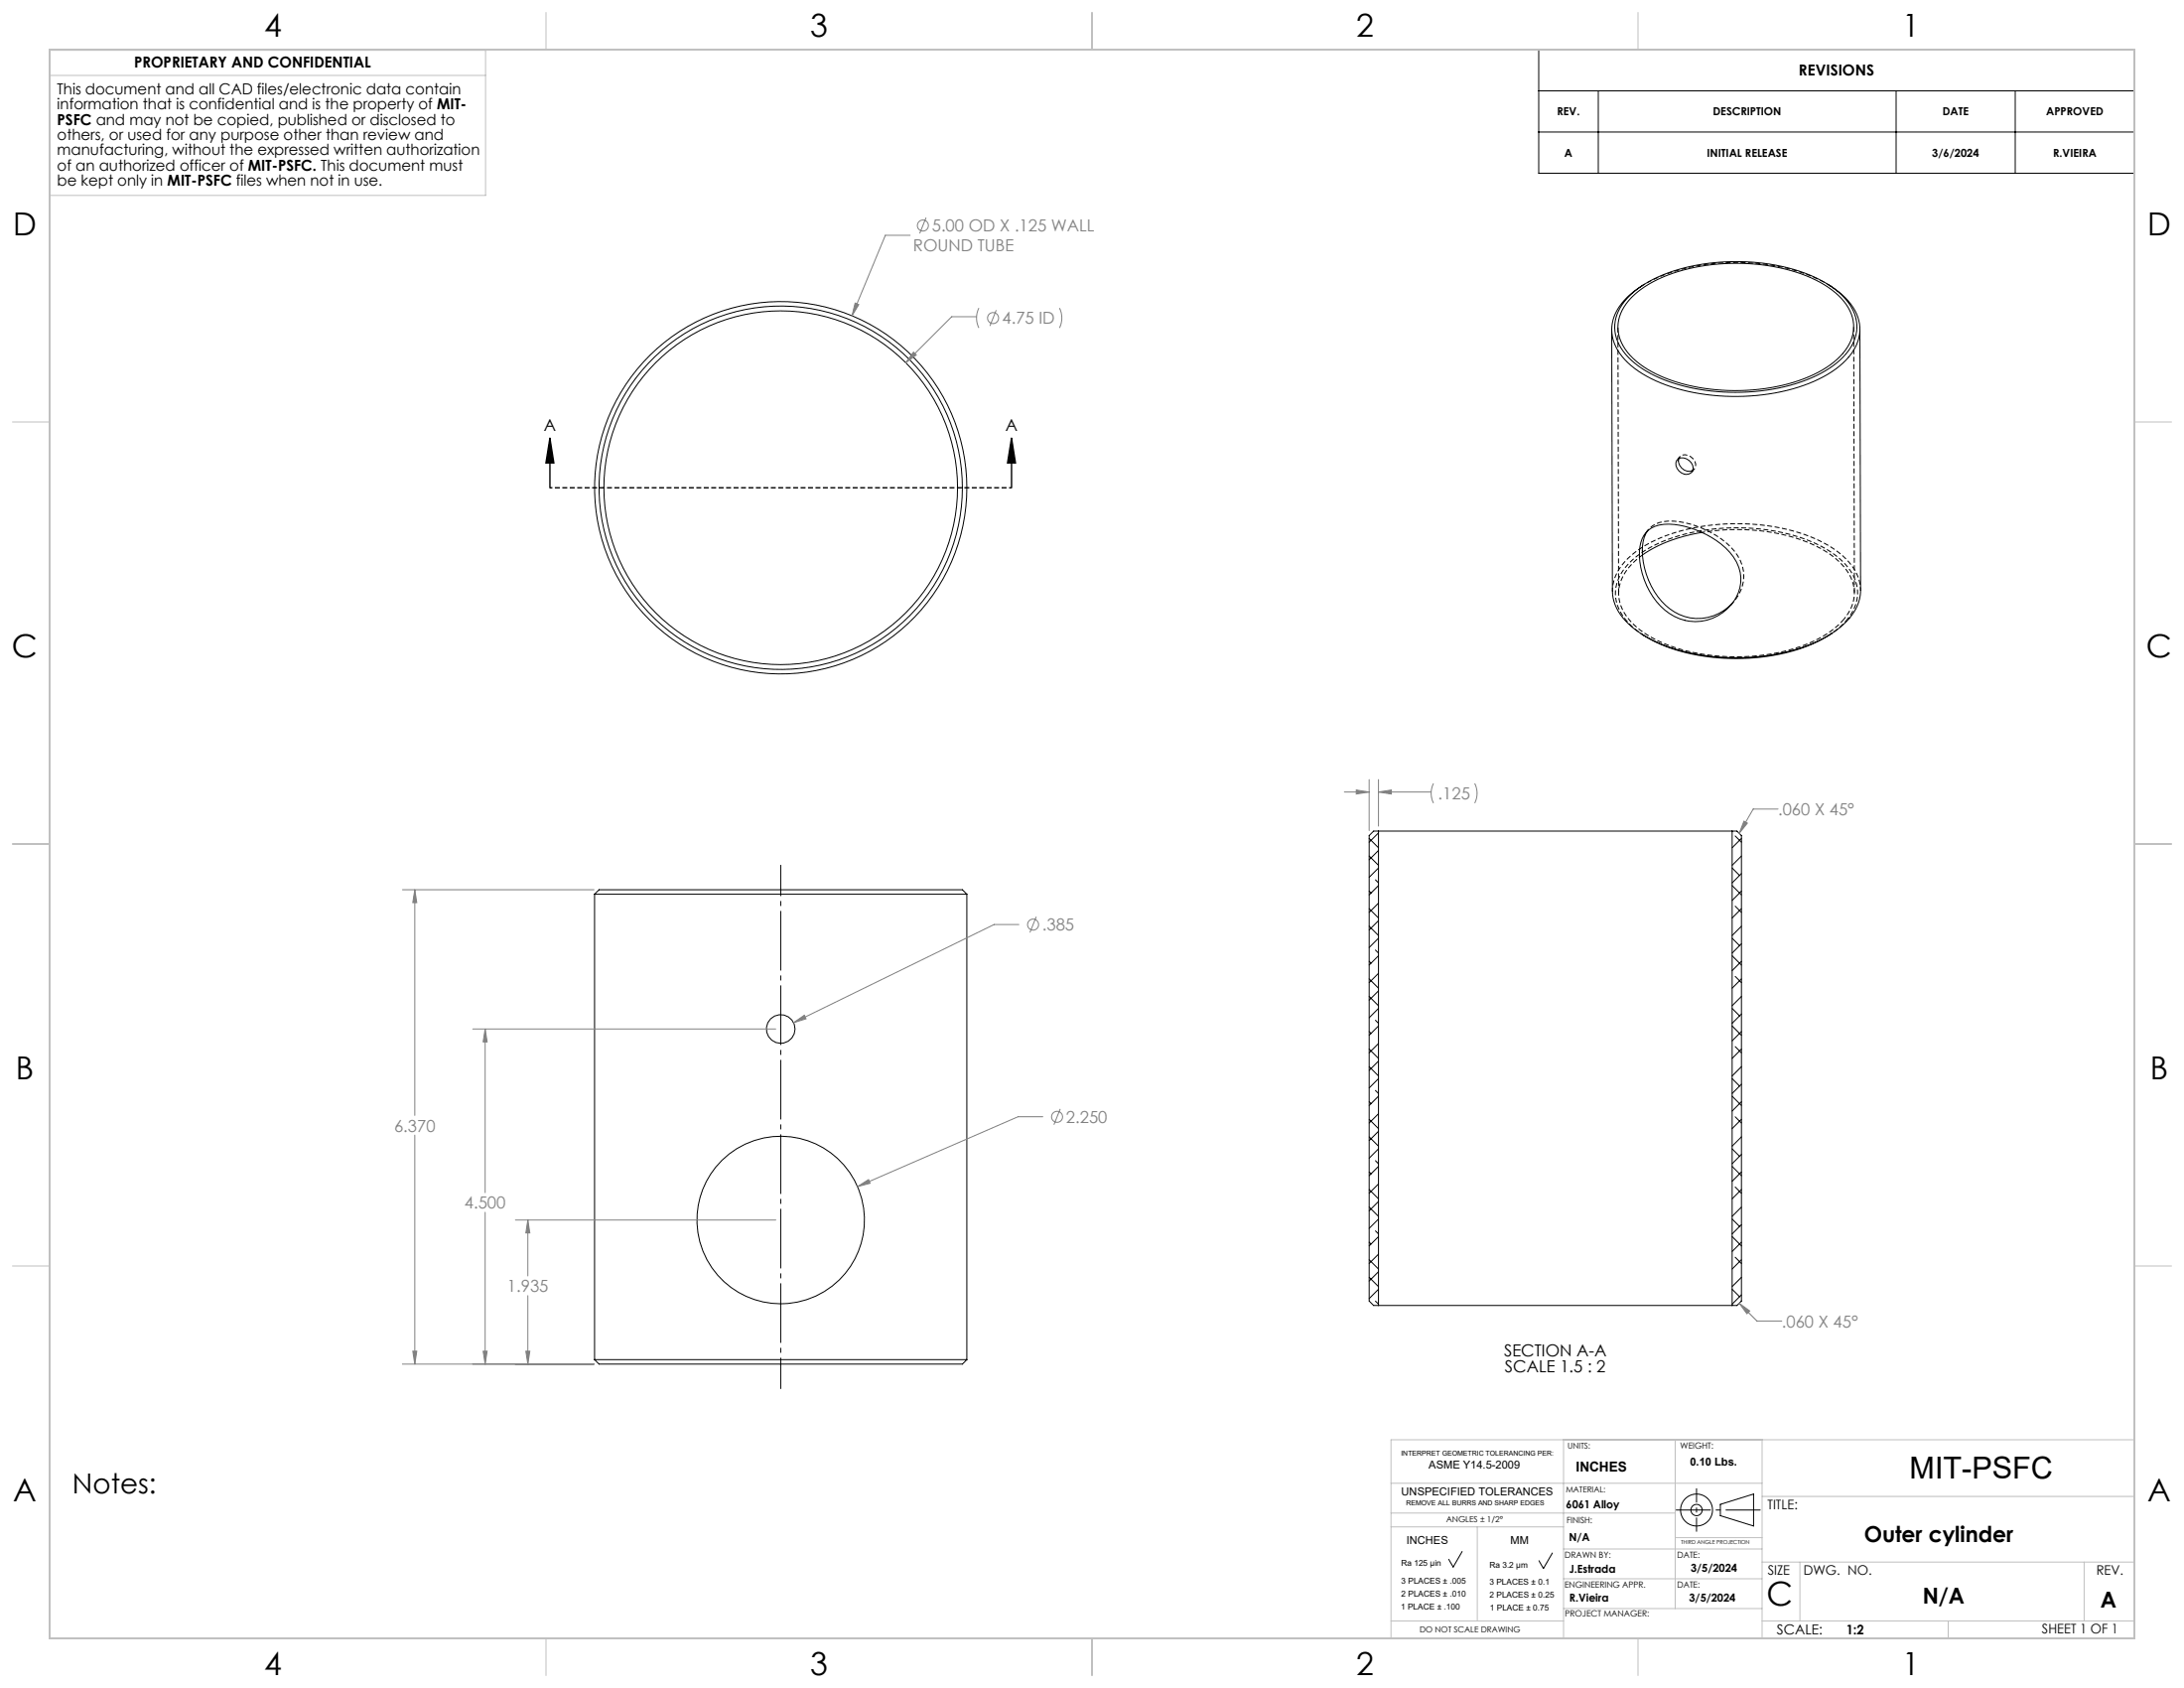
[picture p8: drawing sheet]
<svg xmlns="http://www.w3.org/2000/svg" width="559mm" height="432mm" viewBox="0 0 559 432" stroke-linecap="round" stroke-linejoin="round" font-family="sans-serif">
<g fill="none" stroke="#000" stroke-width=".25">
<path d="M393.7 12.7h152.4v31.6h-152.4zM393.7 23.2h152.4M393.7 33.8h152.4M408.9 23.2v21.1M485.1 23.2v21.1M515.6 23.2v21.1M417 75.6a35.7 35.7 0 0 1 20-8.2 50.1 50.1 0 0 1 29.5 4.6 15.6 15.6 0 0 1 8.5 10.1 11.1 11.1 0 0 1-4.2 10 37 37 0 0 1-20.3 7.9 49.3 49.3 0 0 1-29.3-5.1 14.9 14.9 0 0 1-8-10.1 10.9 10.9 0 0 1 3.8-9.2zM417.4 76.1a32.2 32.2 0 0 1 17.7-8 50.5 50.5 0 0 1 29.4 3.5 16.9 16.9 0 0 1 9.5 9.6 10.4 10.4 0 0 1-3.9 10.7 36.2 36.2 0 0 1-20 7.7 48.8 48.8 0 0 1-27.5-4.5 15.4 15.4 0 0 1-8.5-9.9 10.3 10.3 0 0 1 3.3-9.1zM467.9 72.9a15.4 15.4 0 0 1 7.9 9.9 11.4 11.4 0 0 1-4.3 10.1 37.5 37.5 0 0 1-20.4 8.1 51.3 51.3 0 0 1-29.7-4.7 16.3 16.3 0 0 1-8.8-10.1 11.4 11.4 0 0 1 4.6-10.9l3.1-2.3M475.9 84.2l.2 66.8a12.4 12.4 0 0 1-5.3 9.5 40.7 40.7 0 0 1-22.7 7.6 50 50 0 0 1-26.6-5 16.3 16.3 0 0 1-8.8-10.1l-.1-1.8-.2-66.8M429.4 117.4a2.7 2.7 0 0 1 3.7 3 2.25 2.25 0 0 1-2.2 .9 2.25 2.25 0 0 1-1.8-1.5 1.81 1.81 0 0 1 .3-2.4zM429.5 117.3a2.66 2.66 0 0 0 3.6 3"/>
<path d="M421.1 136.2a7.8 7.8 0 0 1 7.3-2 22.9 22.9 0 0 1 15.1 8.3 10 10 0 0 1-2.7 14.2 12.1 12.1 0 0 1-16.9-2.8 18.9 18.9 0 0 1-4.1-15.1l.8-1.8zM421.5 135.9a12 12 0 0 0-.7 9.4 16.8 16.8 0 0 0 10.2 12.4 11.8 11.8 0 0 0 12.2-3.3M435.4 136.2a37.7 37.7 0 0 0-15.2 5.8M468.7 162a45 45 0 0 1-26 6.4 43.8 43.8 0 0 1-22.7-6.2M350.3 219l2.4 2.4M350.3 214.5l2.4 2.4M352.7 212.6h90.5M352.7 212.6h-1.2l-1.2 1.1v119.1l1.2 1.2h1.2M352.7 212.6v121.4M352.7 213.1l-2.4 2.3M352.7 217.5l-2.4 2.4M443.2 212.6h1.2l1.2 1.1v119.1l-1.2 1.2h-1.2"/>
<path d="M443.2 212.6v121.4M444 213.8l1.6 1.6M445.6 214.5l-2.4 2.4M445.6 219l-2.4 2.4M152.1 228.7h95.3M152.1 228.7l1.2-1.1h92.9l1.2 1.1M152.1 228.7v119.1M247.4 228.7v119.1M350.3 236.9l2.4 2.4M350.3 232.4l2.4 2.4M350.3 228l.5 .4M351.9 225.1l.8 .7"/>
<path d="M352.7 222l-2.4 2.4M352.7 226.5l-2.4 2.4M352.7 231l-2.4 2.4M352.7 235.5l-2.4 2.4M352.7 240l-2.4 2.4M443.2 240l1.9 1.9M443.2 226.5l2.4 2.4M443.2 222l1.9 1.9M444 231.8l1.6 1.6M445.6 223.5l-2.4 2.3M445.6 228l-2.4 2.3M445.6 232.4l-2.4 2.4"/>
<path d="M445.6 236.9l-2.4 2.4M350.3 254.9l2.4 2.4M350.3 250.4l2.4 2.4M350.3 245.9l.5 .5M351.9 243l.8 .8M352.7 244.5l-2.4 2.4M352.7 249l-2.4 2.4M352.7 253.5l-2.4 2.4M352.7 258l-2.4 2.3M443.2 258l1.9 1.9M443.2 244.5l2.4 2.4M444 249.8l1.6 1.6"/>
<path d="M445.6 241.4l-2.4 2.4M445.6 245.9l-2.4 2.4M445.6 250.4l-2.4 2.4M445.6 254.9l-2.4 2.4M445.6 259.4l-2.4 2.4M350.3 272.9l2.4 2.3M350.3 268.4l2.4 2.3M350.3 263.9l.5 .5M351.9 278.9l.8 .8M351.9 261l.8 .8M352.7 262.5l-2.4 2.3M352.7 266.9l-2.4 2.4"/>
<path d="M352.7 271.4l-2.4 2.4M352.7 275.9l-2.4 2.4M443.2 275.9l1.9 1.9M443.2 262.5l2.4 2.3M444 267.7l1.6 1.6M445.6 263.9l-2.4 2.4M445.6 268.4l-2.4 2.3M445.6 272.9l-2.4 2.3M445.6 277.3l-2.4 2.4M350.3 299.8l.5 .5M350.3 290.8l2.4 2.4M350.3 286.3l2.4 2.4"/>
<path d="M350.3 281.8l.5 .5M351.9 296.9l.8 .8M352.7 280.4l-2.4 2.4M352.7 284.9l-2.4 2.4M352.7 289.4l-2.4 2.4M352.7 293.9l-2.4 2.4M352.7 298.4l-2.4 2.4M443.2 298.4l2.4 2.4M443.2 293.9l1.9 1.9M443.2 280.4l2.4 2.4M444 285.7l1.6 1.6M445.6 281.8l-2.4 2.4"/>
<path d="M445.6 286.3l-2.4 2.4M445.6 290.8l-2.4 2.4M445.6 295.3l-2.4 2.4M445.6 299.8l-2.4 2.4M350.3 317.8l.5 .4M350.3 308.8l2.4 2.4M350.3 304.3l2.4 2.4M351.9 314.9l.8 .7M352.7 316.3l-2.4 2.4M352.7 302.9l-2.4 2.3M352.7 307.4l-2.4 2.3M352.7 311.8l-2.4 2.4"/>
<path d="M443.2 316.3l2.4 2.4M443.2 311.8l1.9 1.9M444 303.6l1.6 1.6M445.6 304.3l-2.4 2.4M445.6 308.8l-2.4 2.4M445.6 313.3l-2.4 2.3M445.6 317.8l-2.4 2.3M350.3 326.7l2.4 2.4M350.3 322.2l2.4 2.4M351.9 332.8l.8 .8M352.7 334h90.5M352.7 320.8l-2.4 2.4"/>
<path d="M352.7 325.3l-2.4 2.4M352.7 329.8l-2.4 2.4M443.2 329.8l1.9 1.9M444 321.6l1.6 1.6M445.6 322.2l-2.4 2.4M445.6 326.7l-2.4 2.4M445.6 331.2l-2.4 2.4M152.1 347.8h95.3M152.1 347.8l1.2 1.1h92.9l1.2-1.1M374.1 396.9l-2.3 4-1.1-2M397.2 397.3l-2.3 3.9-1.1-2M440.2 384.8l8.5-2.6v8.2l-8.5-2.7z"/>
<circle cx="199.8" cy="124.8" r="45.2"/>
<circle cx="199.8" cy="124.8" r="46.5"/>
<circle cx="199.8" cy="124.8" r="47.6"/>
<circle cx="199.8" cy="263.2" r="3.7"/>
<circle cx="199.8" cy="312.1" r="21.4"/>
<circle cx="434.1" cy="386.3" r="4.1"/>
<circle cx="434.1" cy="386.3" r="1.44"/>
</g>
<path d="M419.7 73.4a48.4 48.4 0 0 1 29.5-6 43.1 43.1 0 0 1 19.3 5.8" fill="none" stroke="#000" stroke-width=".25" stroke-dasharray="1.3 .6" stroke-linecap="butt"/>
<path d="M476.1 151a12.5 12.5 0 0 0-5.5-9.5 41 41 0 0 0-22.8-7.4 49.8 49.8 0 0 0-26.5 5.2 16.1 16.1 0 0 0-8.6 10.2l-.1 1.7" fill="none" stroke="#000" stroke-width=".25" stroke-dasharray="1.3 .6" stroke-dashoffset=".4" stroke-linecap="butt"/>
<path d="M429.5 117.3a1.86 1.86 0 0 1 3.1-.5 2.04 2.04 0 0 1 .5 3.5M429.8 116.8l-.7 .8M432.8 120.8l.7-.8M471.7 158.5a9.8 9.8 0 0 0-.4-14 30.3 30.3 0 0 0-15.9-7.9 54.6 54.6 0 0 0-20-.4" fill="none" stroke="#000" stroke-width=".25" stroke-dasharray="1.3 .6" stroke-dashoffset=".5" stroke-linecap="butt"/>
<path d="M420.2 142a12.3 12.3 0 0 0-6 10.5 13.1 13.1 0 0 0 6.5 9.4 44.6 44.6 0 0 0 26.4 6 41 41 0 0 0 21.4-6.5l1.8-1.4 1.4-1.5" fill="none" stroke="#000" stroke-width=".25" stroke-dasharray="1.3 .6" stroke-dashoffset=".1" stroke-linecap="butt"/>
<path d="M421.5 135.9a6.9 6.9 0 0 1 6.8-2.6 23.9 23.9 0 0 1 15.4 7.6 9.7 9.7 0 0 1-.5 13.5M421.8 135.4l-.7 .9M442.9 154.7l.7-.8M472.5 158.7l-2.4 2.2-2 1.5" fill="none" stroke="#000" stroke-width=".25" stroke-dasharray="1.3 .6" stroke-dashoffset=".6" stroke-linecap="butt"/>
<path d="M420.6 162.5a13.7 13.7 0 0 1-7.3-10.5 12.4 12.4 0 0 1 5.6-9.8 41.3 41.3 0 0 1 23-7.1 46.9 46.9 0 0 1 25.8 5.7 14.2 14.2 0 0 1 7.6 10.3 10.5 10.5 0 0 1-2.8 7.6" fill="none" stroke="#000" stroke-width=".25" stroke-dasharray="1.3 .6" stroke-dashoffset=".3" stroke-linecap="butt"/>
<path d="M414 83.7l.1 68.1M474.5 151.7l-.2-68.1" fill="none" stroke="#000" stroke-width=".25" stroke-dasharray="1.3 .6" stroke-dashoffset="-.1" stroke-linecap="butt"/>
<g fill="none" stroke="#808080" stroke-width=".25">
<path d="M236.9 55.7l-1.6 4M218.8 77.5l.9 .4-1.7 2.9zM232.9 60.2h-6.4l-8.5 20.6M250.5 78.8l-.5 1.3-.1 1.1 .1 1.4 .5 1.3M254.9 79.3l-1.6 4.1M271.1 78.8l.4 1.3 .2 1.1-.2 1.4-.4 1.3M233.7 90.1l.7 .7-2.7 2zM249.9 81h-6.4l-11.8 11.8M350.3 199.4v13.1M352.7 199.4v11.9M344 202.6h6.3M347 202.1l3.3 .5-3.3 .5z"/>
<path d="M352.7 202.6l3.3-.5v1zM352.7 202.6h13.5M366.8 200.4l-.5 1.3-.1 1.1 .1 1.3 .5 1.3M377.3 200.4l.5 1.3 .1 1.1-.1 1.3-.5 1.3M446.2 210.1l.9 .5-2.1 2.6zM454.9 207h-6.3l-3.6 6.2M103 227.6h49M106.1 227.6l.5 3.3h-1zM106.1 227.6v57.7M260.7 236.5h-6.4l-51.3 25.1M265.1 234.5l-1.6 4M121 263.2h77.5"/>
<path d="M124.1 263.2l.5 3.3h-1zM124.1 263.2v41.9M203 261.6l2.8-1.9 .4 .9zM106.1 290.4v58.5M266.8 285.7h-6.3l-41.1 17.8M271.3 283.7l-1.6 4M124.1 310.1v38.8M131.9 312.1h66.6M135.1 312.1l.5 3.3h-1.1zM135.1 312.1v14.3M219.4 303.5l2.8-1.7 .4 .9zM135.1 331.4v17.5"/>
<path d="M445 333.4l2.7 2-.7 .7zM445 333.4l4.5 4.5h6.4M103 348.9h49M105.6 345.6h1l-.5 3.3zM123.6 345.6h1l-.5 3.3zM134.5 345.6h1.1l-.5 3.3z"/>
<circle cx="236.1" cy="57.7" r="1.41"/>
<circle cx="254.1" cy="81.4" r="1.41"/>
<circle cx="264.3" cy="236.5" r="1.41"/>
<circle cx="270.5" cy="285.7" r="1.41"/>
</g>
<path d="M140.7 112.1l1 6.3h-2zM140.7 112.1v12.7M258.8 112.1l1 6.3h-2zM258.8 112.1v12.7" fill="none" stroke="#000" stroke-width=".35"/>
<path d="M199.8 221.2v134.1" fill="none" stroke="#000" stroke-width=".25" stroke-dasharray="15.2 1.3 1.3 1.3" stroke-dashoffset="7.3" stroke-linecap="butt"/>
<path d="M258.8 124.8h-118.1" fill="none" stroke="#000" stroke-width=".35" stroke-dasharray="1.3 .6" stroke-dashoffset=".6" stroke-linecap="butt"/>
<path d="M428.8 386.3h21.7" fill="none" stroke="#000" stroke-width=".25" stroke-dasharray="15.2 1.3 1.3 1.3" stroke-dashoffset="6.3" stroke-linecap="butt"/>
<path d="M434.1 380.7v11.1" fill="none" stroke="#000" stroke-width=".25" stroke-dasharray="15.2 1.3 1.3 1.3" stroke-dashoffset="11.6" stroke-linecap="butt"/>
<g fill="none" stroke="#c0c0c0" stroke-width=".25">
<path d="M12.8 19.3h111.4M12.8 12.9h111.4v37.1h-111.4zM139.7 3.2v9.5M279.4 3.2v9.5M419.1 3.2v9.5M3.2 107.9h9.5M546.1 107.9h9.5M3.2 215.9h9.5M546.1 215.9h9.5M3.2 323.8h9.5M546.1 323.8h9.5M355.9 379.4h94.9"/>
<path d="M400 368.3v50.8M428.6 368.3v43.2M450.8 368.3v50.8M546.1 368.3h-190.2v50.8M355.9 390.6h44.1M355.9 387h72.7M378 390.6v24.1M400 396.2h50.8M428.6 393.3h22.2M450.8 399.6h95.3M450.8 382.8h95.3M460.5 399.6v15.1"/>
<path d="M533.3 399.6v15.1M139.7 419.1v9.5M279.4 419.1v9.5M355.9 414.7h44.1M400 403.9h50.8M400 411.5h50.8M419.1 419.1v9.5M450.8 414.7h95.3M498.5 414.7v4.4"/>
</g>
<path d="M12.7 12.7h533.4v406.4h-533.4z" fill="none" stroke="#c0c0c0" stroke-width=".5"/>
<path d="M258.8 112.1l1 6.3h-2zM140.7 112.1l1 6.3h-2z" fill="#000"/>
<path d="M218.8 77.5l-.8 3.3 1.7-2.9zM233.7 90.1l-2 2.7 2.7-2zM134.5 345.6h1.1l-.5 3.3zM135.1 312.1l.5 3.3h-1.1zM123.6 345.6h1l-.5 3.3zM124.1 263.2l.5 3.3h-1zM219.4 303.5l3.2-.8-.4-.9zM203 261.6l3.2-1-.4-.9zM105.6 345.6h1l-.5 3.3zM106.1 227.6l.5 3.3h-1zM446.2 210.1l.9 .5-2.1 2.6zM445 333.4l2.7 2-.7 .7zM347 202.1l3.3 .5-3.3 .5zM352.7 202.6l3.3-.5v1z" fill="#808080"/>
<text font-size="8.5" x="452" y="410.7">C</text>
<g font-size="8.1">
<text x="67.6" y="9.3">4</text>
<text x="207.3" y="9.3">3</text>
<text x="347" y="9.3">2</text>
<text x="486.7" y="9.3">1</text>
<text x="3.3" y="60.1">D</text>
<text x="549.4" y="60.1">D</text>
<text x="3" y="168">C</text>
<text x="549.1" y="168">C</text>
<text x="4" y="276">B</text>
<text x="550.1" y="276">B</text>
<text x="3.3" y="383.9">A</text>
<text x="549.4" y="383.9">A</text>
<text x="67.6" y="428.4">4</text>
<text x="207.3" y="428.4">3</text>
<text x="347" y="428.4">2</text>
<text x="486.7" y="428.4">1</text>
</g>
<text font-size="7.8" x="488.6" y="378.1">MIT-PSFC</text>
<text font-size="7.1" fill="#010000" x="18.5" y="382.1">Notes:</text>
<g font-size="5.6">
<text x="476.9" y="394.3">Outer cylinder</text>
<text x="491.9" y="410.2">N/A</text>
<text x="537.4" y="411.3">A</text>
</g>
<g font-size="4.2" fill="#808080">
<text x="238.5" y="59.2">5.00 OD X .125 WALL</text>
<text x="233.7" y="64.3">ROUND TUBE</text>
<text x="256.4" y="82.9">4.75 ID</text>
<text x="367.9" y="204.5">.125</text>
<text x="454.9" y="208.6">.060 X 45°</text>
<text x="266.7" y="238.1">.385</text>
<text x="272.8" y="287.2">2.250</text>
<text x="100.9" y="289.4">6.370</text>
<text x="118.8" y="309.2">4.500</text>
<text x="129.8" y="330.5">1.935</text>
<text x="455.9" y="339.5">.060 X 45°</text>
</g>
<g font-size="4.2">
<text x="139.2" y="110.2">A</text>
<text x="257.3" y="110.2">A</text>
<text x="384.8" y="346.9">SECTION A-A</text>
<text x="385" y="351.1">SCALE 1.5 : 2</text>
</g>
<g font-size="3.9">
<text x="34.3" y="17.3">PROPRIETARY AND CONFIDENTIAL</text>
<text x="460.2" y="19.4">REVISIONS</text>
<text x="14.6" y="24.2">This document and all CAD files/electronic data contain</text>
<text x="14.6" y="28.1">information that is confidential and is the property of MIT-</text>
<text x="14.6" y="31.9">PSFC and may not be copied, published or disclosed to</text>
<text x="14.6" y="35.8">others, or used for any purpose other than review and</text>
<text x="14.6" y="39.7">manufacturing, without the expressed written authorization</text>
<text x="14.6" y="43.6">of an authorized officer of MIT-PSFC. This document must</text>
<text x="14.6" y="47.5">be kept only in MIT-PSFC files when not in use.</text>
</g>
<g font-size="3.5">
<text x="403.2" y="376.3">INCHES</text>
<text x="454.6" y="418.1">SCALE:</text>
</g>
<g font-size="3.4">
<text x="452.3" y="386.1">TITLE:</text>
<text x="452.3" y="402.9">SIZE</text>
<text x="461.4" y="402.9">DWG. NO.</text>
<text x="536.4" y="402.9">REV.</text>
<text x="472.4" y="418.1">1:2</text>
<text x="522.5" y="417.8">SHEET 1 OF 1</text>
</g>
<g font-size="2.8">
<text x="398.4" y="29.6">REV.</text>
<text x="438.3" y="29.6">DESCRIPTION</text>
<text x="497" y="29.6">DATE</text>
<text x="523.5" y="29.6">APPROVED</text>
<text x="400.3" y="40.1">A</text>
<text x="436.7" y="40.1">INITIAL RELEASE</text>
<text x="494.3" y="40.1">3/6/2024</text>
<text x="525.3" y="40.1">R.VIEIRA</text>
<text x="365.6" y="375.7">ASME Y14.5-2009</text>
<text x="432.4" y="374.8">0.10 Lbs.</text>
<text x="358.6" y="382.5">UNSPECIFIED TOLERANCES</text>
<text x="400.7" y="385.8">6061 Alloy</text>
<text x="359.9" y="395">INCHES</text>
<text x="386.4" y="395">MM</text>
<text x="401.4" y="394.3">N/A</text>
<text x="401.5" y="402.2">J.Estrada</text>
<text x="432.6" y="402.2">3/5/2024</text>
<text x="401.5" y="409.7">R.Vieira</text>
<text x="432.2" y="409.7">3/5/2024</text>
</g>
<g font-size="2.2">
<text x="429.9" y="370.7">WEIGHT:</text>
<text x="400.8" y="389.7">FINISH:</text>
<text x="400.3" y="398.4">DRAWN BY:</text>
<text x="429.1" y="398.4">DATE:</text>
<text x="400.3" y="406.1">ENGINEERING APPR.</text>
<text x="429.1" y="406.1">DATE:</text>
<text x="400.4" y="413.6">PROJECT MANAGER:</text>
</g>
<g font-size="2.1">
<text x="401.1" y="370.7">UNITS:</text>
<text x="400.7" y="381.8">MATERIAL:</text>
<text x="370" y="389.3">ANGLES ± 1/2°</text>
<text x="358.5" y="400.6">Ra 125 µin</text>
<text x="381.1" y="401">Ra 3.2 µm</text>
<text x="358.5" y="405.1">3 PLACES ± .005</text>
<text x="381.1" y="405.3">3 PLACES ± 0.1</text>
<text x="358.4" y="411.7">1 PLACE ± .100</text>
<text x="358.5" y="408.4">2 PLACES ± .010</text>
<text x="381.1" y="408.6">2 PLACES ± 0.25</text>
<text x="381.2" y="411.9">1 PLACE ± 0.75</text>
<text x="363.3" y="417.6">DO NOT SCALE DRAWING</text>
</g>
<g font-size="1.8">
<text x="358.5" y="372.4">INTERPRET GEOMETRIC TOLERANCING PER:</text>
<text x="359.8" y="385.1">REMOVE ALL BURRS AND SHARP EDGES</text>
</g>
<text font-size="1.4" x="430.1" y="395">THIRD ANGLE PROJECTION</text>
</svg>
